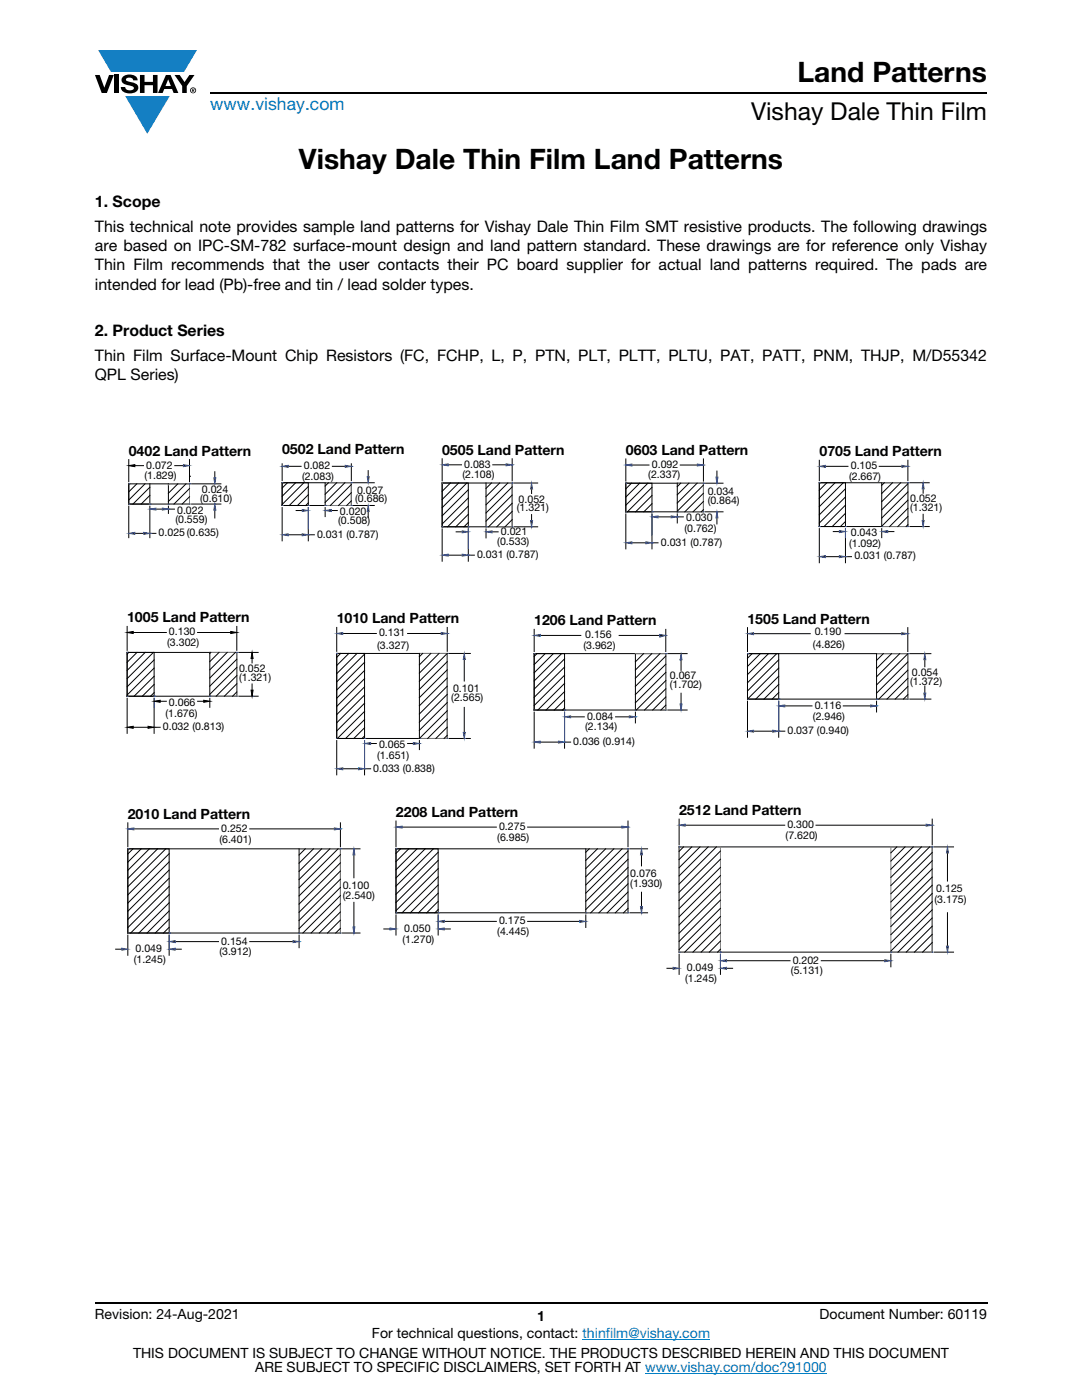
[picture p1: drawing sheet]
<svg xmlns="http://www.w3.org/2000/svg" width="216mm" height="279mm" viewBox="0 0 216 279" stroke-linecap="round" stroke-linejoin="round" font-family="sans-serif">
<g fill="#147fc3">
<path d="M19.6 10h19.7l-2.6 4.3h-1.1h-13.5z"/>
<path d="M25 19.2h8.9l-4.5 7.5z"/>
</g>
<g fill="#000">
<path d="M18.9 15h1l.9 2.5 1-2.5h.9l-1.4 3.6h-1zM22.9 15h.9v3.6h-.9zM24.6 15.3a2.1 2.1 0 0 1 2.8 .3l.1 .4h-.9a.79 .79 0 0 0-.7-.5 .79 .79 0 0 0-.8 .4l.3 .3 1 .2a1.08 1.08 0 0 1 1.2 1 1.08 1.08 0 0 1-1.1 1.2 1.73 1.73 0 0 1-2.4-1.2h.9a.96 .96 0 0 0 .8 .6 .96 .96 0 0 0 .9-.4 1.31 1.31 0 0 0-1.2-.6 1.03 1.03 0 0 1-1.1-.6 1.03 1.03 0 0 1 .2-1.1zM27.9 15h.9v1.3h1.7v-1.3h.9v3.6h-.9v-1.6h-1.7v1.6h-.9zM34.8 15h1.1l.9 1.4 1-1.4h1l-1.5 2.2v1.4h-.9v-1.4z"/>
<path d="M33.6 15.9l.5 1.3h-1.1zM33.1 15l-1.6 3.6h1l.3-.8h1.5l.3 .8h1l-1.6-3.6z"/>
<path d="M38.4 17.8h.2v.2h-.2zM38.3 17.7v.7h.1v-.3l.4 .3-.2-.3 .2-.2-.1-.2z"/>
<path d="M38.1 18a.46 .46 0 0 1 .9 0 .46 .46 0 0 1-.9 0zM37.9 18a.6 .6 0 0 0 1.2 0 .6 .6 0 0 0-1.2 0z"/>
</g>
<path d="M42 18.6h155M18.9 260h178.1" fill="none" stroke="#000" stroke-width=".36"/>
<path d="M116.2 267.3h25.5M128.7 274h36.3" fill="none" stroke="#007ec4" stroke-width=".2"/>
<path d="M25.7 96.6h.1M25.7 96.6h12.1v4h-12.1z" fill="none" stroke="#050504" stroke-width=".2"/>
<path d="M33.6 96.6h4.2v4h-4.2M25.7 100.6h.1M33.6 100.6h.1" fill="none" stroke="#818180" stroke-width=".2"/>
<path d="M25.7 91.7v4.4M26.9 92.9h1.7M29.9 96.6v4h-4.2v-4M33.6 96.6v4M34.9 92.9h1.7M37.8 91.7v4.4" fill="none" stroke="#000" stroke-width=".2"/>
<path d="M25.7 92.9l1.2-.2v.4z" fill="#3a54a4"/>
<path d="M25.7 92.9l1.2-.2v.4z" fill="#000"/>
<path d="M25.7 92.9l1.2-.2v.4z" fill="none" stroke="#000" stroke-width=".2"/>
<path d="M36.6 92.7l1.2 .2-1.2 .2z" fill="#3a54a4"/>
<path d="M25.7 96.6h.1M36.6 92.7l1.2 .2-1.2 .2zM37.8 96.6h.1" fill="none" stroke="#3a54a4" stroke-width=".2"/>
<path d="M37.8 95h.1M38.2 96.6h5.9M42.9 94.1v1.3M38.2 100.6h5.9M42.9 101.8v1.6" fill="none" stroke="#000" stroke-width=".2"/>
<path d="M36.6 92.7l1.2 .2-1.2 .2z" fill="#000"/>
<path d="M42.7 95.4h.4l-.2 1.2z" fill="#3a54a4"/>
<path d="M42.7 95.4h.4l-.2 1.2z" fill="#000"/>
<path d="M42.7 95.4h.4l-.2 1.2z" fill="none" stroke="#3a54a4" stroke-width=".2"/>
<path d="M42.9 100.6l.2 1.2h-.4z" fill="#3a54a4"/>
<path d="M37.8 96.6h.1M37.8 100.6h.1M42.9 100.6h.1M42.9 100.6l.2 1.2h-.4z" fill="none" stroke="#3a54a4" stroke-width=".2"/>
<path d="M42.9 100.6l.2 1.2h-.4z" fill="#000"/>
<path d="M25.7 101v6.3M26.9 106.4h1.8M29.9 101v6.3M29.9 106.4h1.2" fill="none" stroke="#000" stroke-width=".2"/>
<path d="M25.7 106.4l1.2-.2v.4z" fill="#3a54a4"/>
<path d="M25.7 106.4l1.2-.2v.4z" fill="#000"/>
<path d="M25.7 106.4l1.2-.2v.4z" fill="none" stroke="#3a54a4" stroke-width=".2"/>
<path d="M28.7 106.2l1.2 .2-1.2 .2z" fill="#3a54a4"/>
<path d="M25.7 100.6h.1M28.7 106.2l1.2 .2-1.2 .2zM29.9 100.6h.1M29.9 106.4h.1" fill="none" stroke="#3a54a4" stroke-width=".2"/>
<path d="M28.7 106.2l1.2 .2-1.2 .2z" fill="#000"/>
<path d="M31.1 101.6h1.3M33.6 101v1.5M33.6 101.6h1.2" fill="none" stroke="#000" stroke-width=".2"/>
<path d="M29.9 101.6l1.2-.2v.4z" fill="#3a54a4"/>
<path d="M29.9 101.6l1.2-.2v.4z" fill="#000"/>
<path d="M29.9 101.6l1.2-.2v.4z" fill="none" stroke="#3a54a4" stroke-width=".2"/>
<path d="M32.4 101.4l1.2 .2-1.2 .2z" fill="#3a54a4"/>
<path d="M29.9 100.6h.1M32.4 101.4l1.2 .2-1.2 .2zM33.6 100.6h.1M33.6 101.6h.1" fill="none" stroke="#3a54a4" stroke-width=".2"/>
<path d="M32.4 101.4l1.2 .2-1.2 .2z" fill="#000"/>
<path d="M56.3 96.3h.1M56.3 96.3v4.6" fill="none" stroke="#050504" stroke-width=".2"/>
<path d="M56.3 96.3h13.8v4.6h-13.8M56.3 96.3h5.2v4.6h-5.2zM56.3 92.6v3.3M57.5 93.1h2.6M64.9 96.3v4.6M66.3 93.1h2.6M70.1 92.6v3.3" fill="none" stroke="#000" stroke-width=".2"/>
<path d="M64.9 96.3h5.2v4.6h-5.2M56.3 100.9h.1M64.9 100.9h.1" fill="none" stroke="#818180" stroke-width=".2"/>
<path d="M56.3 93.1l1.2-.2v.4z" fill="#3a54a4"/>
<path d="M56.3 93.1l1.2-.2v.4z" fill="#000"/>
<path d="M56.3 93.1l1.2-.2v.4z" fill="none" stroke="#3a54a4" stroke-width=".2"/>
<path d="M68.9 92.9l1.2 .2-1.2 .2z" fill="#3a54a4"/>
<path d="M56.3 96.3h.1M68.9 92.9l1.2 .2-1.2 .2zM70.1 96.3h.1M70.1 93.1h.1" fill="none" stroke="#3a54a4" stroke-width=".2"/>
<path d="M68.9 92.9l1.2 .2-1.2 .2z" fill="#000"/>
<path d="M70.5 96.3h4.2M73.5 93.9v1.2M70.5 100.9h4.2M73.5 102.1v1.2" fill="none" stroke="#000" stroke-width=".2"/>
<path d="M73.3 95.1h.4l-.2 1.2z" fill="#3a54a4"/>
<path d="M73.3 95.1h.4l-.2 1.2z" fill="#000"/>
<path d="M70.1 96.3h.1M73.3 95.1h.4l-.2 1.2zM70.1 100.9h.1M73.5 100.9h.1M73.5 100.9l.2 1.2h-.4z" fill="none" stroke="#3a54a4" stroke-width=".2"/>
<path d="M73.5 100.9l.2 1.2h-.4z" fill="#000"/>
<path d="M56.3 101.3v6.6M57.5 106.7h2.8M61.5 101.3v6.6M61.5 106.7h1.2" fill="none" stroke="#000" stroke-width=".2"/>
<path d="M56.3 106.7l1.2-.2v.4z" fill="#3a54a4"/>
<path d="M56.3 106.7l1.2-.2v.4z" fill="#000"/>
<path d="M56.3 106.7l1.2-.2v.4z" fill="none" stroke="#3a54a4" stroke-width=".2"/>
<path d="M60.3 106.5l1.2 .2-1.2 .2z" fill="#3a54a4"/>
<path d="M56.3 100.9h.1M60.3 106.5l1.2 .2-1.2 .2zM61.5 100.9h.1M61.5 106.7h.1M61.5 101.3v4.3" fill="none" stroke="#3a54a4" stroke-width=".2"/>
<path d="M60.3 106.5l1.2 .2-1.2 .2z" fill="#000"/>
<path d="M59.1 101.9h1.2M64.9 101.3v1.8M66.1 101.9h1.2" fill="none" stroke="#000" stroke-width=".2"/>
<path d="M60.3 101.7l1.2 .2-1.2 .2z" fill="#3a54a4"/>
<path d="M60.3 101.7l1.2 .2-1.2 .2z" fill="#000"/>
<path d="M60.3 101.7l1.2 .2-1.2 .2z" fill="none" stroke="#3a54a4" stroke-width=".2"/>
<path d="M64.9 101.9l1.2-.2v.4z" fill="#3a54a4"/>
<path d="M61.5 100.9h.1M64.9 100.9h.1M64.9 101.9h.1M64.9 101.9l1.2-.2v.4z" fill="none" stroke="#3a54a4" stroke-width=".2"/>
<path d="M64.9 101.9l1.2-.2v.4z" fill="#000"/>
<path d="M88.2 96.4h.1M88.2 96.4v8.7" fill="none" stroke="#050504" stroke-width=".2"/>
<path d="M88.2 96.4h14v8.7h-14M88.2 96.4h5.2v8.7h-5.2zM88.2 91.6v4.4M89.4 92.8h2.7M97 96.4v8.7M98.3 92.8h2.7M102.2 91.6v4.4" fill="none" stroke="#000" stroke-width=".2"/>
<path d="M97 96.4h5.2v8.7h-5.2M88.2 105.1h.1M97 105.1h.1" fill="none" stroke="#818180" stroke-width=".2"/>
<path d="M88.2 92.8l1.2-.2v.4z" fill="#3a54a4"/>
<path d="M88.2 92.8l1.2-.2v.4z" fill="#000"/>
<path d="M88.2 92.8l1.2-.2v.4z" fill="none" stroke="#3a54a4" stroke-width=".2"/>
<path d="M101 92.6l1.2 .2-1.2 .2z" fill="#3a54a4"/>
<path d="M88.2 96.4h.1M101 92.6l1.2 .2-1.2 .2zM102.2 96.4h.1M102.2 92.8h.1M106.1 96.4l.2 1.2h-.4z" fill="none" stroke="#3a54a4" stroke-width=".2"/>
<path d="M101 92.6l1.2 .2-1.2 .2z" fill="#000"/>
<path d="M102.6 96.4h4.7M106.1 97.6v.9M102.6 105.1h4.7M106.1 102.7v1.2" fill="none" stroke="#000" stroke-width=".2"/>
<path d="M106.1 96.4l.2 1.2h-.4z" fill="#000"/>
<path d="M105.9 103.9h.4l-.2 1.2z" fill="#3a54a4"/>
<path d="M102.2 96.4h.1M102.2 105.1h.1M105.9 103.9h.4l-.2 1.2zM106.1 105.1h.1" fill="none" stroke="#3a54a4" stroke-width=".2"/>
<path d="M105.9 103.9h.4l-.2 1.2z" fill="#000"/>
<path d="M88.2 105.6v6.4M89.4 110.8h2.8M93.4 105.6v6.4M93.4 110.8h1.3" fill="none" stroke="#000" stroke-width=".2"/>
<path d="M88.2 110.8l1.2-.2v.4z" fill="#3a54a4"/>
<path d="M88.2 110.8l1.2-.2v.4z" fill="#000"/>
<path d="M88.2 110.8l1.2-.2v.4zM88.2 105.1h.1M92.2 110.6l1.2 .2-1.2 .2zM93.4 105.6v3.9M93.4 105.1h.1M93.4 110.8h.1" fill="none" stroke="#3a54a4" stroke-width=".2"/>
<path d="M92.2 110.6l1.2 .2-1.2 .2z" fill="#000"/>
<path d="M91 106.1h1.2M97 105.6v1.8M98.2 106.1h1.2" fill="none" stroke="#000" stroke-width=".2"/>
<path d="M92.2 105.9l1.2 .2-1.2 .2z" fill="#3a54a4"/>
<path d="M92.2 105.9l1.2 .2-1.2 .2z" fill="#000"/>
<path d="M92.2 105.9l1.2 .2-1.2 .2zM93.4 105.1h.1M97 106.1l1.2-.2v.4zM97 105.1h.1M97 106.1h.1" fill="none" stroke="#3a54a4" stroke-width=".2"/>
<path d="M97 106.1l1.2-.2v.4z" fill="#000"/>
<path d="M124.9 96.4h.1M124.9 96.4v5.7" fill="none" stroke="#050504" stroke-width=".2"/>
<path d="M124.9 96.4h15.5v5.7h-15.5M124.9 96.4h5.2v5.7h-5.2zM124.9 91.6v4.4M126.1 92.8h3.4M135.1 96.4v5.7M135.7 92.8h3.5M140.4 91.6v4.4" fill="none" stroke="#000" stroke-width=".2"/>
<path d="M135.1 96.4h5.3v5.7h-5.3M124.9 102.1h.1M135.1 102.1h.1" fill="none" stroke="#818180" stroke-width=".2"/>
<path d="M124.9 92.8l1.2-.2v.4z" fill="#3a54a4"/>
<path d="M124.9 92.8l1.2-.2v.4z" fill="#000"/>
<path d="M124.9 92.8l1.2-.2v.4zM124.9 96.4h.1M139.2 92.6l1.2 .2-1.2 .2zM140.4 96.4h.1M140.4 92.8h.1" fill="none" stroke="#3a54a4" stroke-width=".2"/>
<path d="M139.1 92.6l1.3 .2-1.3 .2z" fill="#000"/>
<path d="M140.8 96.4h3.5M143.1 94v1.2M140.8 102.1h3.5M143.1 103.4v1.2" fill="none" stroke="#000" stroke-width=".2"/>
<path d="M142.9 95.2h.4l-.2 1.2z" fill="#3a54a4"/>
<path d="M142.9 95.2h.4l-.2 1.2z" fill="#000"/>
<path d="M142.9 95.2h.4l-.2 1.2z" fill="none" stroke="#3a54a4" stroke-width=".2"/>
<path d="M143.1 102.1l.2 1.3h-.4z" fill="#3a54a4"/>
<g fill="none" stroke="#3a54a4" stroke-width=".2">
<path d="M140.4 96.4h.1M124.9 108.3l1.2-.2v.4zM124.9 102.1h.1M128.9 108.1l1.2 .2-1.2 .2zM130.1 102.6v4.2M130.1 103.2l1.2-.2v.4zM130.1 102.1h.1M130.1 108.3h.1M133.9 103l1.2 .2-1.2 .2zM135.1 102.1h.1M135.1 103.2h.1M140.4 102.1h.1"/>
<path d="M143.1 102.1h.1M143.1 102.1l.2 1.3h-.4z"/>
</g>
<path d="M143.1 102.1l.2 1.3h-.4z" fill="#000"/>
<g fill="none" stroke="#000" stroke-width=".2">
<path d="M163.5 96.3h5.2v8.8h-5.2zM163.5 91.9v4M164.7 93.1h4.5M175.4 93.1h4.5M175.9 96.3v8.8M181.2 91.9v4M124.9 102.6v6.9M126.1 108.3h2.8M130.1 102.6v6.9M130.1 108.3h1.2M131.3 103.2h2.6M135.1 102.6v1.8"/>
<path d="M135.1 103.2h1.3"/>
</g>
<path d="M124.9 108.3l1.2-.2v.4zM128.9 108.1l1.2 .2-1.2 .2zM130.1 103.2l1.2-.2v.4zM133.9 103l1.2 .2-1.2 .2z" fill="#000"/>
<path d="M163.5 96.3h.1M163.5 96.3h17.7v8.8h-17.7M163.5 96.3v8.8" fill="none" stroke="#050504" stroke-width=".2"/>
<path d="M175.9 96.3h5.3v8.8h-5.3M163.5 105.1h.1M175.9 105.1h.1" fill="none" stroke="#818180" stroke-width=".2"/>
<path d="M163.5 93.1l1.2-.2v.4z" fill="#3a54a4"/>
<path d="M163.5 93.1l1.2-.2v.4z" fill="#000"/>
<path d="M163.5 93.1l1.2-.2v.4zM163.5 96.3h.1M179.9 92.9l1.3 .2-1.3 .2zM181.2 96.3h.1M181.2 93.1h.1" fill="none" stroke="#3a54a4" stroke-width=".2"/>
<path d="M179.9 92.9l1.3 .2-1.3 .2z" fill="#000"/>
<path d="M181.6 96.3h3.8M184.2 97.6v.8M181.6 105.1h3.8M184.2 102.6v1.3" fill="none" stroke="#000" stroke-width=".2"/>
<path d="M184.2 96.3l.2 1.3h-.4z" fill="#3a54a4"/>
<path d="M184.2 96.3l.2 1.3h-.4z" fill="#000"/>
<path d="M184.2 96.3l.2 1.3h-.4z" fill="none" stroke="#3a54a4" stroke-width=".2"/>
<path d="M184 103.9h.4l-.2 1.2z" fill="#3a54a4"/>
<path d="M181.2 96.3h.1M181.2 105.1h.1M184 103.9h.4l-.2 1.2zM184.2 105.1h.1" fill="none" stroke="#3a54a4" stroke-width=".2"/>
<path d="M184 103.9h.4l-.2 1.2z" fill="#000"/>
<path d="M163.5 105.5v6.8M164.7 111.1h2.8M168.7 105.5v6.8M168.7 111.1h1.2" fill="none" stroke="#000" stroke-width=".2"/>
<path d="M163.5 111.1l1.2-.2v.4z" fill="#3a54a4"/>
<path d="M163.5 111.1l1.2-.2v.4z" fill="#000"/>
<path d="M163.5 111.1l1.2-.2v.4z" fill="none" stroke="#3a54a4" stroke-width=".2"/>
<path d="M167.5 110.9l1.2 .2-1.2 .2z" fill="#3a54a4"/>
<path d="M163.5 105.1h.1M167.5 110.9l1.2 .2-1.2 .2zM167.5 105.9l1.2 .2-1.2 .2zM168.7 105.5v1.8M168.7 105.1h.1M168.7 111.1h.1" fill="none" stroke="#3a54a4" stroke-width=".2"/>
<path d="M167.5 110.9l1.2 .2-1.2 .2z" fill="#000"/>
<path d="M166.3 106.1h1.2M175.9 105.5v1.8M177.1 106.1h1.3" fill="none" stroke="#000" stroke-width=".2"/>
<path d="M167.5 105.9l1.2 .2-1.2 .2z" fill="#000"/>
<path d="M175.9 106.1l1.2-.2v.4z" fill="#3a54a4"/>
<path d="M168.7 105.1h.1M175.9 106.1l1.2-.2v.4zM175.9 105.1h.1M175.9 106.1h.1" fill="none" stroke="#3a54a4" stroke-width=".2"/>
<path d="M175.9 106.1l1.2-.2v.4z" fill="#000"/>
<path d="M25.4 130.2h.1M25.4 130.2h21.8v8.7h-21.8z" fill="none" stroke="#050504" stroke-width=".2"/>
<path d="M25.4 138.9h.1M41.9 130.2h5.3v8.7h-5.3M41.9 138.9h.1" fill="none" stroke="#818180" stroke-width=".2"/>
<path d="M25.4 130.2h5.4v8.7h-5.4zM25.4 125v4.8M26.6 126.2h6.6M39.4 126.2h6.6M41.9 130.2v8.7M47.2 125v4.8" fill="none" stroke="#000" stroke-width=".2"/>
<path d="M25.4 126.2l1.2-.2v.4z" fill="#3a54a4"/>
<path d="M25.4 126.2l1.2-.2v.4z" fill="#000"/>
<path d="M25.4 126.2l1.2-.2v.4z" fill="none" stroke="#000" stroke-width=".2"/>
<path d="M46 126l1.3 .2-1.3 .2z" fill="#3a54a4"/>
<path d="M25.4 130.2h.1M47.2 130.2h.1M47.2 126.2h.1" fill="none" stroke="#3a54a4" stroke-width=".2"/>
<path d="M46 126l1.3 .2-1.3 .2z" fill="#000"/>
<path d="M46 126l1.3 .2-1.3 .2zM47.7 130.2h3.8M47.7 138.9h3.8M50.3 131.4v.9M50.3 136.5v1.2" fill="none" stroke="#000" stroke-width=".2"/>
<path d="M50.3 130.2l.2 1.2h-.4z" fill="#3a54a4"/>
<path d="M50.3 130.2l.2 1.2h-.4z" fill="#000"/>
<path d="M50.3 130.2l.2 1.2h-.4z" fill="none" stroke="#000" stroke-width=".2"/>
<path d="M50.1 137.7h.4l-.2 1.2z" fill="#3a54a4"/>
<path d="M47.3 130.2h.1M47.3 138.9h.1M50.3 138.9h.1" fill="none" stroke="#3a54a4" stroke-width=".2"/>
<path d="M50.1 137.7h.4l-.2 1.2z" fill="#000"/>
<path d="M25.4 139.4v7M30.8 139.4v7M50.1 137.7h.4l-.2 1.2zM26.6 145.1h2.9M30.8 145.1h1.2" fill="none" stroke="#000" stroke-width=".2"/>
<path d="M25.4 145.1l1.2-.2v.4z" fill="#3a54a4"/>
<path d="M25.4 145.1l1.2-.2v.4z" fill="#000"/>
<path d="M25.4 145.1l1.2-.2v.4z" fill="none" stroke="#000" stroke-width=".2"/>
<path d="M29.5 144.9l1.3 .2-1.3 .2z" fill="#3a54a4"/>
<path d="M25.4 138.9h.1M30.8 138.9h.1M30.8 139.4v1.8M30.8 145.1h.1" fill="none" stroke="#3a54a4" stroke-width=".2"/>
<path d="M29.5 144.9l1.3 .2-1.3 .2z" fill="#000"/>
<path d="M32 140h1.2M39.4 140h1.2M41.9 139.4v1.8M29.5 144.9l1.3 .2-1.3 .2z" fill="none" stroke="#000" stroke-width=".2"/>
<path d="M30.8 140l1.2-.2v.4z" fill="#3a54a4"/>
<path d="M30.8 140l1.2-.2v.4z" fill="#000"/>
<path d="M30.8 140l1.2-.2v.4z" fill="none" stroke="#000" stroke-width=".2"/>
<path d="M40.7 139.8l1.2 .2-1.2 .2z" fill="#3a54a4"/>
<path d="M30.8 138.9h.1M41.9 138.9h.1M41.9 140h.1M106.6 126.8l1.2-.2v.4z" fill="none" stroke="#3a54a4" stroke-width=".2"/>
<path d="M40.7 139.8l1.2 .2-1.2 .2zM106.6 126.8l1.2-.2v.4z" fill="#000"/>
<path d="M40.7 139.8l1.2 .2-1.2 .2zM106.6 130.4h26.2v11.3h-26.2M106.6 130.4h6.1v11.3h-6.1zM106.6 125.6v4.4M107.8 126.8h8.1M123.5 126.8h8.1M126.8 130.4v11.3M132.8 125.6v4.4" fill="none" stroke="#000" stroke-width=".2"/>
<path d="M106.6 130.4h.1M106.6 130.4v11.3" fill="none" stroke="#050504" stroke-width=".2"/>
<path d="M126.8 130.4h6v11.3h-6M106.6 141.7h.1M126.8 141.7h.1" fill="none" stroke="#818180" stroke-width=".2"/>
<path d="M131.6 126.6l1.2 .2-1.2 .2z" fill="#3a54a4"/>
<path d="M106.6 130.4h.1M131.6 126.6l1.2 .2-1.2 .4zM132.8 130.4h.1M132.8 126.8h.1" fill="none" stroke="#3a54a4" stroke-width=".2"/>
<path d="M131.6 126.6l1.2 .2-1.2 .4z" fill="#000"/>
<path d="M133.3 130.4h3.8M135.9 131.7v2.1M135.9 138.4v2.1M133.3 141.7h3.8" fill="none" stroke="#000" stroke-width=".2"/>
<path d="M135.9 130.4l.2 1.3h-.4z" fill="#3a54a4"/>
<path d="M135.9 130.6l.2 1.1h-.4v.1z" fill="#000"/>
<path d="M135.9 130.6l.2 1.1h-.4v.1z" fill="none" stroke="#3a54a4" stroke-width=".2"/>
<path d="M135.7 140.5h.4l-.2 1.2z" fill="#3a54a4"/>
<g fill="none" stroke="#3a54a4" stroke-width=".2">
<path d="M132.8 130.4h.1M149.2 126.5l1.2-.2v.4zM149.2 130.5h.1M179.9 126.3l1.2 .2-1.2 .2zM181.1 130.5h.1M181.1 126.5h.1M106.6 148.1l1.2-.2v.4zM106.6 141.7h.1M111.4 147.9l1.3 .2-1.3 .2zM112.6 142.1v5.7M112.6 143.1l1.3-.2v.4zM112.7 141.7h.1"/>
<path d="M112.7 148.1h.1M125.6 142.9l1.2 .2-1.2 .2zM126.8 141.7h.1M126.8 143.1h.1M132.8 141.7h.1M135.7 140.5h.4l-.2 1.2zM135.9 141.7h.1"/>
</g>
<path d="M135.7 140.5h.4l-.2 1.2z" fill="#000"/>
<g fill="none" stroke="#000" stroke-width=".2">
<path d="M149.2 130.5h31.9v9h-31.9M149.2 130.4h6.2v9.1h-6.2zM149.2 125.3v4.7M150.4 126.5h11.3M168.6 126.5h11.3M174.9 130.5v9M181.1 125.3v4.7M181.6 130.5h4.1M181.6 139.5h4.1M184.5 131.7v1.4M184.5 136.9v1.4M106.6 142.1v7.2"/>
<path d="M107.8 148.1h3.6M112.7 142.1v7.2M112.7 148.1h1.2M113.9 143.1h2.7M122.8 143.1h2.8M126.8 142.1v2.2"/>
</g>
<path d="M149.2 126.5l1.2-.2v.4zM179.9 126.3l1.2 .2-1.2 .2zM106.6 148.1l1.2-.2v.4zM111.4 147.9l1.3 .2-1.3 .2zM112.6 143.1l1.3-.2v.4zM125.6 142.9l1.2 .2-1.2 .2z" fill="#000"/>
<path d="M149.2 130.5h.1M149.2 130.4v9.1" fill="none" stroke="#050504" stroke-width=".2"/>
<path d="M149.2 139.5h.1M174.9 130.4h6.2v9.1h-6.2M174.9 139.5h.1" fill="none" stroke="#818180" stroke-width=".2"/>
<path d="M184.5 130.4l.2 1.3h-.4z" fill="#3a54a4"/>
<path d="M184.5 130.4l.2 1.3h-.4z" fill="#000"/>
<path d="M184.5 130.4l.2 1.3h-.4z" fill="none" stroke="#3a54a4" stroke-width=".2"/>
<path d="M184.3 138.3h.4l-.2 1.2z" fill="#3a54a4"/>
<g fill="none" stroke="#3a54a4" stroke-width=".2">
<path d="M149.2 139.5h.1M155.4 139.9v5.7M155.4 139.5h.1M174.9 139.5h.1M181.1 130.5h.1M181.1 139.5h.1M184.3 138.3h.4l-.2 1.2zM184.5 139.5h.1M149.2 145.9l1.2-.2v.4zM154.2 145.7l1.2 .2-1.2 .2zM155.4 145.9h.1M155.4 140.9l1.2-.2v.4z"/>
<path d="M173.7 140.7l1.2 .2-1.2 .2zM174.9 140.9h.1"/>
</g>
<path d="M184.3 138.3h.4l-.2 1.2z" fill="#000"/>
<g fill="none" stroke="#000" stroke-width=".2">
<path d="M149.2 139.9v7.2M155.4 139.9v7.2M174.9 139.9v2.2M150.4 145.9h3.8M155.4 145.9h1.2M156.6 140.9h5.4M168.3 140.9h5.4M25.5 169.4h42.4v16.8h-42.4M25.5 169.4h8.3v16.8h-8.3zM25.5 164.2v4.8M26.7 165.4h16.9M49.8 165.4h16.9"/>
<path d="M59.7 169.4v16.8M67.9 164.2v4.8"/>
</g>
<path d="M149.2 145.9l1.2-.2v.4zM154.2 145.7l1.2 .2-1.2 .2zM155.4 140.9l1.2-.2v.4zM173.7 140.7l1.2 .2-1.2 .2z" fill="#000"/>
<path d="M25.5 169.4h.1M25.5 169.4v16.8" fill="none" stroke="#050504" stroke-width=".2"/>
<path d="M59.7 169.4h8.2v16.8h-8.2M25.5 186.2h.1M59.7 186.2h.1" fill="none" stroke="#818180" stroke-width=".2"/>
<path d="M25.5 165.4l1.2-.2v.4z" fill="#3a54a4"/>
<path d="M25.5 165.4l1.2-.2v.4z" fill="#000"/>
<path d="M25.5 165.4l1.2-.2v.4z" fill="none" stroke="#3a54a4" stroke-width=".2"/>
<path d="M66.7 165.2l1.2 .2-1.2 .2z" fill="#3a54a4"/>
<path d="M25.5 169.4h.1M66.7 165.2l1.2 .2-1.2 .2zM67.9 169.4h.1M67.9 165.4h.1" fill="none" stroke="#3a54a4" stroke-width=".2"/>
<path d="M66.7 165.2l1.2 .2-1.2 .2z" fill="#000"/>
<path d="M68.3 169.4h3.5M70.6 170.6v4.6M68.3 186.2h3.5M70.6 180.1v4.9" fill="none" stroke="#000" stroke-width=".2"/>
<path d="M70.6 169.4l.2 1.2h-.4z" fill="#3a54a4"/>
<path d="M70.6 169.4l.2 1.2h-.4z" fill="#000"/>
<path d="M70.6 169.4l.2 1.2h-.4z" fill="none" stroke="#3a54a4" stroke-width=".2"/>
<path d="M70.4 185h.4l-.2 1.2z" fill="#3a54a4"/>
<path d="M67.9 169.4h.1M67.9 186.2h.1M70.4 185h.4l-.2 1.2zM70.6 186.2h.1" fill="none" stroke="#3a54a4" stroke-width=".2"/>
<path d="M70.4 185h.4l-.2 1.2z" fill="#000"/>
<path d="M23.1 189.4h1.2M25.5 186.6v4M33.8 186.6v4M35 189.4h1.2" fill="none" stroke="#000" stroke-width=".2"/>
<path d="M24.3 189.2l1.2 .2-1.2 .2z" fill="#3a54a4"/>
<path d="M24.3 189.2l1.2 .2-1.2 .2z" fill="#000"/>
<path d="M24.3 189.2l1.2 .2-1.2 .2z" fill="none" stroke="#3a54a4" stroke-width=".2"/>
<path d="M33.8 189.4l1.2-.2v.4z" fill="#3a54a4"/>
<path d="M25.5 186.2h.1M33.8 189.4l1.2-.2v.4zM33.8 186.6v2.5M33.8 186.2h.1M33.8 189.4h.1" fill="none" stroke="#3a54a4" stroke-width=".2"/>
<path d="M33.8 189.4l1.2-.2v.4z" fill="#000"/>
<path d="M35 187.9h8.6M49.8 187.9h8.7M59.7 186.6v2.5" fill="none" stroke="#000" stroke-width=".2"/>
<path d="M33.8 187.9l1.2-.2v.4z" fill="#3a54a4"/>
<path d="M33.8 187.9l1.2-.2v.4z" fill="#000"/>
<path d="M33.8 187.9l1.2-.2v.4z" fill="none" stroke="#3a54a4" stroke-width=".2"/>
<path d="M58.5 187.7l1.2 .2-1.2 .2z" fill="#3a54a4"/>
<path d="M33.8 186.2h.1M58.5 187.7l1.2 .2-1.2 .2zM59.7 186.2h.1M59.7 187.9h.1" fill="none" stroke="#3a54a4" stroke-width=".2"/>
<path d="M58.5 187.7l1.2 .2-1.2 .2z" fill="#000"/>
<path d="M67.2 130.4h.1M67.2 130.4v17" fill="none" stroke="#050504" stroke-width=".2"/>
<path d="M67.2 130.4h22v17h-22M67.2 130.4h5.5v17h-5.5zM67.2 125.2v4.8M68.4 126.4h6.7M81.3 126.4h6.7M83.7 130.4v17M89.2 125.2v4.8" fill="none" stroke="#000" stroke-width=".2"/>
<path d="M83.7 130.4h5.5v17h-5.5M67.2 147.4h.1M83.7 147.4h.1" fill="none" stroke="#818180" stroke-width=".2"/>
<path d="M67.2 126.4l1.2-.2v.4z" fill="#3a54a4"/>
<path d="M67.2 126.4l1.2-.2v.4z" fill="#000"/>
<path d="M67.2 126.4l1.2-.2v.4z" fill="none" stroke="#3a54a4" stroke-width=".2"/>
<path d="M88 126.2l1.2 .2-1.2 .2z" fill="#3a54a4"/>
<path d="M67.2 130.4h.1M88 126.2l1.2 .2-1.2 .2zM89.2 130.4h.1M89.2 126.4h.1" fill="none" stroke="#3a54a4" stroke-width=".2"/>
<path d="M88 126.2l1.2 .2-1.2 .2z" fill="#000"/>
<path d="M89.7 130.4h4.1M92.6 131.6v4.3M89.7 147.4h4.1M92.6 141.2v5" fill="none" stroke="#000" stroke-width=".2"/>
<path d="M92.6 130.4l.2 1.2h-.4z" fill="#3a54a4"/>
<path d="M92.6 130.4l.2 1.2h-.4z" fill="#000"/>
<path d="M92.6 130.4l.2 1.2h-.4z" fill="none" stroke="#3a54a4" stroke-width=".2"/>
<path d="M92.4 146.2h.4l-.2 1.2z" fill="#3a54a4"/>
<path d="M89.2 130.4h.1M89.2 147.4h.1M92.4 146.2h.4l-.2 1.2zM92.6 147.4h.1" fill="none" stroke="#3a54a4" stroke-width=".2"/>
<path d="M92.4 146.2h.4l-.2 1.2z" fill="#000"/>
<path d="M67.2 147.8v6.8M68.4 153.4h3.1M72.7 147.8v6.8M72.7 153.4h1.3" fill="none" stroke="#000" stroke-width=".2"/>
<path d="M67.2 153.4l1.2-.2v.4z" fill="#3a54a4"/>
<path d="M67.2 153.4l1.2-.2v.4z" fill="#000"/>
<path d="M67.2 153.4l1.2-.2v.4z" fill="none" stroke="#3a54a4" stroke-width=".2"/>
<path d="M71.5 153.2l1.2 .2-1.2 .2z" fill="#3a54a4"/>
<path d="M67.2 147.4h.1M71.5 153.2l1.2 .2-1.2 .2zM72.7 147.8v5.3M72.7 147.4h.1M72.7 153.4h.1" fill="none" stroke="#3a54a4" stroke-width=".2"/>
<path d="M71.5 153.2l1.2 .2-1.2 .2z" fill="#000"/>
<path d="M74 148.4h1.1M81.3 148.4h1.2M83.7 147.8v1.8" fill="none" stroke="#000" stroke-width=".2"/>
<path d="M72.7 148.4l1.3-.2v.4z" fill="#3a54a4"/>
<path d="M72.7 148.4l1.3-.2v.4z" fill="#000"/>
<path d="M72.7 148.4l1.3-.2v.4z" fill="none" stroke="#3a54a4" stroke-width=".2"/>
<path d="M82.5 148.2l1.2 .2-1.2 .2z" fill="#3a54a4"/>
<path d="M72.7 147.4h.1M82.5 148.2l1.2 .2-1.2 .2zM83.7 147.4h.1M83.7 148.4h.1" fill="none" stroke="#3a54a4" stroke-width=".2"/>
<path d="M82.5 148.2l1.2 .2-1.2 .2z" fill="#000"/>
<path d="M79 169.4h.1M79 169.4v12.8" fill="none" stroke="#050504" stroke-width=".2"/>
<path d="M79 169.4h46.3v12.8h-46.3M79 169.4h8.4v12.8h-8.4zM79 163.9v5.1M80.2 165.1h18.8M105.3 165.1h18.8M116.9 169.4v12.8M125.3 163.9v5.1" fill="none" stroke="#000" stroke-width=".2"/>
<path d="M116.9 169.4h8.4v12.8h-8.4M79 182.2h.1M116.9 182.2h.1" fill="none" stroke="#818180" stroke-width=".2"/>
<path d="M79 165.1l1.2-.2v.4z" fill="#3a54a4"/>
<path d="M79 165.1l1.2-.2v.4z" fill="#000"/>
<path d="M79 165.1l1.2-.2v.4z" fill="none" stroke="#3a54a4" stroke-width=".2"/>
<path d="M124.1 164.9l1.2 .2-1.2 .2z" fill="#3a54a4"/>
<path d="M79 169.4h.1M124.1 164.9l1.2 .2-1.2 .2zM125.3 169.4h.1M125.3 165.1h.1" fill="none" stroke="#3a54a4" stroke-width=".2"/>
<path d="M124.1 164.9l1.2 .2-1.2 .2z" fill="#000"/>
<path d="M125.7 169.4h3.5M128 170.6v2.2M128 178.1v2.9M125.7 182.2h3.5" fill="none" stroke="#000" stroke-width=".2"/>
<path d="M128 169.4l.2 1.2h-.4z" fill="#3a54a4"/>
<path d="M128 169.4l.2 1.2h-.4z" fill="#000"/>
<path d="M128 169.4l.2 1.2h-.4z" fill="none" stroke="#3a54a4" stroke-width=".2"/>
<path d="M127.8 181h.4l-.2 1.2z" fill="#3a54a4"/>
<path d="M125.3 169.4h.1M125.3 182.2h.1M127.8 181h.4l-.2 1.2zM128 182.2h.1" fill="none" stroke="#3a54a4" stroke-width=".2"/>
<path d="M127.8 181h.4l-.2 1.2z" fill="#000"/>
<path d="M76.6 185.4h1.2M79 182.6v4M87.4 182.6v4M88.6 185.4h1.3" fill="none" stroke="#000" stroke-width=".2"/>
<path d="M77.8 185.2l1.2 .2-1.2 .2z" fill="#3a54a4"/>
<path d="M77.8 185.2l1.2 .2-1.2 .2z" fill="#000"/>
<path d="M77.8 185.2l1.2 .2-1.2 .2z" fill="none" stroke="#3a54a4" stroke-width=".2"/>
<path d="M87.4 185.4l1.2-.2v.4z" fill="#3a54a4"/>
<path d="M79 182.2h.1M87.4 185.4l1.2-.2v.4zM87.4 182.6v2.5M87.4 182.2h.1M87.4 185.4h.1" fill="none" stroke="#3a54a4" stroke-width=".2"/>
<path d="M87.4 185.4l1.2-.2v.4z" fill="#000"/>
<path d="M88.6 183.9h10.4M105.3 183.9h10.4M116.9 182.6v2.5" fill="none" stroke="#000" stroke-width=".2"/>
<path d="M87.4 183.9l1.2-.2v.4z" fill="#3a54a4"/>
<path d="M87.4 183.9l1.2-.2v.4z" fill="#000"/>
<path d="M87.4 183.9l1.2-.2v.4z" fill="none" stroke="#3a54a4" stroke-width=".2"/>
<path d="M115.7 183.7l1.2 .2-1.2 .2z" fill="#3a54a4"/>
<path d="M87.4 182.2h.1M115.7 183.7l1.2 .2-1.2 .2zM116.9 182.2h.1M116.9 183.9h.1" fill="none" stroke="#3a54a4" stroke-width=".2"/>
<path d="M115.7 183.7l1.2 .2-1.2 .2z" fill="#000"/>
<path d="M135.5 169h.1M135.5 169h50.5v21h-50.5z" fill="none" stroke="#050504" stroke-width=".2"/>
<path d="M135.5 169h8.3v21h-8.3zM177.8 169h8.2v21h-8.2zM135.5 190h.1M177.8 190h.1" fill="none" stroke="#818180" stroke-width=".2"/>
<path d="M135.5 163.5v5.1M136.7 164.7h19.9M162.8 164.7h22M186 163.5v5.1" fill="none" stroke="#000" stroke-width=".2"/>
<path d="M135.5 164.7l1.2-.2v.4z" fill="#3a54a4"/>
<path d="M135.5 164.7l1.2-.2v.4z" fill="#000"/>
<path d="M135.5 164.7l1.2-.2v.4z" fill="none" stroke="#3a54a4" stroke-width=".2"/>
<path d="M184.8 164.5l1.2 .2-1.2 .2z" fill="#3a54a4"/>
<path d="M135.5 169h.1M184.8 164.5l1.2 .2-1.2 .2zM186 169h.1M186 164.7h.1" fill="none" stroke="#3a54a4" stroke-width=".2"/>
<path d="M184.8 164.5l1.2 .2-1.2 .2z" fill="#000"/>
<path d="M186.4 169h3.9M189.1 170.2v5.6M186.4 190h3.9M189.1 182.2v6.6" fill="none" stroke="#000" stroke-width=".2"/>
<path d="M189.1 169l.2 1.2h-.4z" fill="#3a54a4"/>
<path d="M189.1 169l.2 1.2h-.4z" fill="#000"/>
<path d="M189.1 169l.2 1.2h-.4z" fill="none" stroke="#3a54a4" stroke-width=".2"/>
<path d="M188.9 188.8h.4l-.2 1.2z" fill="#3a54a4"/>
<path d="M186 169h.1M186 190h.1M188.9 188.8h.4l-.2 1.2zM189.1 190h.1" fill="none" stroke="#3a54a4" stroke-width=".2"/>
<path d="M188.9 188.8h.4l-.2 1.2z" fill="#000"/>
<path d="M133.1 193.2h1.2M135.5 190.4v4.1M143.8 190.4v4.1M145 193.2h1.2" fill="none" stroke="#000" stroke-width=".2"/>
<path d="M134.3 193l1.2 .2-1.2 .3z" fill="#3a54a4"/>
<path d="M134.3 193l1.2 .2-1.2 .3z" fill="#000"/>
<path d="M134.3 193l1.2 .2-1.2 .3z" fill="none" stroke="#3a54a4" stroke-width=".2"/>
<path d="M143.8 193.2l1.2-.2v.5z" fill="#3a54a4"/>
<path d="M135.5 190h.1M143.8 193.2l1.2-.2v.5zM143.8 190.4v2.5M143.8 190h.1M143.8 193.2h.1" fill="none" stroke="#3a54a4" stroke-width=".2"/>
<path d="M143.8 193.2l1.2-.2v.5z" fill="#000"/>
<path d="M145 191.7h12.6M163.9 191.7h12.6M177.8 190.4v2.5" fill="none" stroke="#000" stroke-width=".2"/>
<path d="M143.8 191.7l1.2-.2v.4z" fill="#3a54a4"/>
<path d="M143.8 191.7l1.2-.2v.4z" fill="#000"/>
<path d="M143.8 191.7l1.2-.2v.4z" fill="none" stroke="#3a54a4" stroke-width=".2"/>
<path d="M176.5 191.5l1.3 .2-1.3 .2z" fill="#3a54a4"/>
<path d="M143.8 190h.1M176.5 191.5l1.3 .2-1.3 .2zM177.8 190h.1M177.8 191.7h.1" fill="none" stroke="#3a54a4" stroke-width=".2"/>
<path d="M176.5 191.5l1.3 .2-1.3 .2z" fill="#000"/>
<path d="M33.8 96.6l-.2 .2M88.2 96.4h.1M29.9 100.5l-.1 .1M126.8 130.4h.1M186 189.7l-.3 .3" fill="none" stroke="#818180" stroke-width=".2"/>
<g fill="none" stroke="#000" stroke-width=".2">
<path d="M27.3 96.6l-1.6 1.6M28.9 96.6l-3.2 3.2M29.9 98.9l-1.7 1.7M29.9 97.2l-3.4 3.4M35.5 96.6l-1.9 1.8M37.1 96.6l-3.5 3.5M37.8 97.5l-3.1 3.1M37.8 99.1l-1.4 1.5M57.4 96.3l-1.1 1.1M59 96.3l-2.7 2.7M60.6 96.3l-4.3 4.4M61.5 98.7l-2.1 2.2"/>
<path d="M61.5 97.1l-3.8 3.8M65.5 96.3l-.6 .7M67.2 96.3l-2.3 2.3M68.8 96.3l-3.9 4M70.1 96.7l-4.2 4.2M70.1 98.3l-2.6 2.6M70.1 100l-.9 .9M89.9 96.4l-1.7 1.6M91.5 96.4l-3.3 3.3M93.2 96.4l-5 4.9M93.4 97.7l-5.2 5.2M93.4 99.4l-5.2 5.2"/>
<path d="M98.1 96.4l-1.1 1.1M99.7 96.4l-2.7 2.7M101.3 96.4l-4.3 4.3M102.2 97.2l-5.2 5.2M102.2 98.8l-5.2 5.2M126 96.4l-1.1 1.2M127.6 96.4l-2.7 2.8M129.3 96.4l-4.4 4.4M130.1 98.9l-3.3 3.2M130.1 97.3l-4.9 4.8M135.8 96.4l-.7 .7M137.5 96.4l-2.4 2.4"/>
<path d="M139.1 96.4l-4 4M140.4 98.4l-3.7 3.7M140.4 96.8l-5.3 5.2M165 96.3l-1.5 1.6M166.6 96.3l-3.1 3.2M168.3 96.3l-4.8 4.8M168.7 97.5l-5.2 5.3M168.7 99.2l-5.2 5.2M176.5 96.3l-.6 .6M178.1 96.3l-2.2 2.2M179.7 96.3l-3.8 3.8M181.2 96.5l-5.3 5.3"/>
<path d="M181.2 98.2l-5.3 5.2M181.2 99.8l-5.3 5.2M61.5 100.4l-.5 .5M93.4 104.3l-.8 .8M93.4 102.6l-2.5 2.5M93.4 101l-4.1 4.1M102.2 103.7l-1.4 1.4M102.2 102.1l-3.1 3M102.2 100.4l-4.7 4.7M130.1 100.5l-1.6 1.6M140.4 100.1l-2.1 2M140.4 101.7l-.5 .4"/>
<path d="M168.7 100.8l-4.3 4.3M168.7 104.1l-1 1M168.7 102.4l-2.6 2.7M181.2 104.7l-.4 .4M181.2 103.1l-2 2M181.2 101.4l-3.7 3.7M25.7 130.2l-.3 .3M27.3 130.2l-1.9 2M29 130.2l-3.6 3.6M30.6 130.2l-5.2 5.2M30.8 131.7l-5.4 5.4M30.8 133.3l-5.4 5.4"/>
<path d="M30.8 135l-4 3.9M30.8 136.6l-2.4 2.3M30.8 138.2l-.8 .7M42.1 130.2l-.2 .2M43.7 130.2l-1.8 1.8M45.3 130.2l-3.4 3.5M47 130.2l-5.1 5.1M47.2 131.6l-5.3 5.3M47.2 133.2l-5.3 5.4M47.2 138.1l-.8 .8M47.2 134.8l-4.1 4.1M47.2 136.5l-2.4 2.4"/>
<path d="M68 130.4l-.8 .8M69.6 130.4l-2.4 2.4M71.2 130.4l-4 4.1M72.7 130.5l-5.5 5.6M72.7 132.2l-5.5 5.5M72.7 133.8l-5.5 5.6M72.7 135.4l-5.5 5.6M72.7 137.1l-5.5 5.5M72.7 138.7l-5.5 5.6M84.3 130.4l-.6 .7M86 130.4l-2.3 2.3M87.6 130.4l-3.9 3.9"/>
<path d="M89.2 130.4l-5.5 5.6M89.2 132l-5.5 5.6M89.2 133.7l-5.5 5.5M89.2 135.3l-5.5 5.6M89.2 136.9l-5.5 5.6M89.2 138.6l-5.5 5.5M107.1 130.4l-.5 .6M108.8 130.4l-2.2 2.2M110.4 130.4l-3.8 3.9M112.1 130.4l-5.5 5.5M112.6 139.7l-2 2M112.6 138l-3.6 3.7"/>
<path d="M112.6 131.5l-6 6M112.6 133.1l-6 6.1M112.6 134.8l-6 6M112.6 136.4l-5.3 5.3M128.4 130.4l-1.6 1.7M130.1 130.4l-3.3 3.3M131.7 130.4l-4.9 4.9M132.8 139.1l-2.6 2.6M132.8 137.5l-4.2 4.2M132.8 130.9l-6 6.1M132.8 132.6l-6 6M132.8 134.2l-6 6"/>
<path d="M132.8 135.8l-5.8 5.9M150.1 130.4l-.9 1M151.7 130.4l-2.5 2.6M153.3 130.4l-4.1 4.2M155 130.4l-5.8 5.9M155.4 136.6l-3 2.9M155.4 138.2l-1.3 1.3M155.4 131.7l-6.2 6.2M155.4 133.3l-6.2 6.2M155.4 135l-4.6 4.5M176.3 130.4l-1.4 1.4M177.9 130.4l-3 3"/>
<path d="M179.5 130.4l-4.6 4.7M181.1 135.4l-4.1 4.1M181.1 138.6l-.8 .9M181.1 137l-2.5 2.5M181.1 130.5l-6.2 6.2M181.1 132.1l-6.2 6.2M181.1 133.7l-5.7 5.8M72.7 143.6l-3.7 3.8M72.7 145.2l-2.1 2.2M72.7 146.9l-.5 .5M72.7 142l-5.4 5.4M72.7 140.3l-5.5 5.6"/>
<path d="M89.2 145.1l-2.2 2.3M89.2 143.5l-3.9 3.9M89.2 146.7l-.6 .7M89.2 141.8l-5.5 5.6M89.2 140.2l-5.5 5.6M112.6 141.3l-.4 .4M132.8 140.7l-.9 1M26.5 169.4l-1 1M28.2 169.4l-2.7 2.7M29.8 169.4l-4.3 4.3M31.4 169.4l-5.9 5.9M33.1 169.4l-7.6 7.6"/>
<path d="M33.7 170.4l-8.2 8.2M33.7 172l-8.2 8.2M33.7 173.6l-8.2 8.3M33.7 175.3l-8.2 8.2M33.7 176.9l-8.2 8.2M33.7 178.5l-7.6 7.7M60.9 169.4l-1.2 1.2M62.5 169.4l-2.8 2.9M64.2 169.4l-4.5 4.5M65.8 169.4l-6.1 6.1M67.5 169.4l-7.8 7.8M67.9 178.7l-7.5 7.5"/>
<path d="M67.9 170.6l-8.2 8.2M67.9 172.2l-8.2 8.2M67.9 173.8l-8.2 8.3M67.9 175.5l-8.2 8.2M67.9 177.1l-8.2 8.2M79.9 169.4l-.9 .9M81.6 169.4l-2.6 2.6M83.2 169.4l-4.2 4.2M84.8 169.4l-5.8 5.8M86.5 169.4l-7.5 7.5M87.4 178.3l-3.9 3.9M87.4 179.9l-2.3 2.3"/>
<path d="M87.4 176.6l-5.5 5.6M87.4 175l-7.2 7.2M87.4 170.1l-8.4 8.4M87.4 171.7l-8.4 8.4M87.4 173.4l-8.4 8.4M117.6 169.4l-.7 .7M119.2 169.4l-2.3 2.3M120.8 169.4l-3.9 4M122.5 169.4l-5.6 5.6M124.1 169.4l-7.2 7.2M125.3 179.7l-2.5 2.5M125.3 176.4l-5.8 5.8"/>
<path d="M125.3 169.9l-8.4 8.4M125.3 171.5l-8.4 8.4M125.3 173.1l-8.4 8.4M125.3 174.8l-7.4 7.4M125.3 178l-4.2 4.2M136.4 169l-.9 .9M138 169l-2.5 2.5M139.7 169l-4.2 4.2M141.3 169l-5.8 5.8M142.9 169l-7.4 7.4M143.8 169.8l-8.3 8.3M143.8 171.5l-8.3 8.2"/>
<path d="M143.8 173.1l-8.3 8.2M143.8 174.7l-8.3 8.3M143.8 176.4l-8.3 8.2M143.8 178l-8.3 8.2M143.8 179.6l-8.3 8.3M179 169l-1.2 1.2M180.6 169l-2.8 2.8M182.2 169l-4.4 4.5M183.9 169l-6.1 6.1M185.5 169l-7.7 7.7M186 170.1l-8.2 8.3M186 171.8l-8.2 8.2"/>
<path d="M186 173.4l-8.2 8.2M186 175l-8.2 8.3M186 176.7l-8.2 8.2M186 178.3l-8.2 8.2M186 179.9l-8.2 8.3M33.7 180.2l-6 6M33.7 181.8l-4.4 4.4M33.7 183.4l-2.7 2.8M33.7 185.1l-1.1 1.1M67.9 183.6l-2.5 2.6M67.9 182l-4.2 4.2M67.9 185.3l-.9 .9"/>
<path d="M67.9 180.4l-5.8 5.8M87.4 181.5l-.6 .7M125.3 181.3l-.9 .9M143.8 186.2l-3.9 3.8M143.8 187.8l-2.3 2.2M143.8 189.4l-.6 .6M143.8 181.3l-8.3 8.2M143.8 182.9l-7.2 7.1M143.8 184.5l-5.5 5.5M186 186.5l-3.5 3.5M186 188.1l-1.9 1.9M186 181.6l-8.2 8.2"/>
<path d="M186 183.2l-6.8 6.8M186 184.8l-5.2 5.2"/>
</g>
<g font-size="5.6">
<text x="159.1" y="16.4">Land Patterns</text>
<text x="59.6" y="33.8">Vishay Dale Thin Film Land Patterns</text>
</g>
<text font-size="4.9" x="149.9" y="24">Vishay Dale Thin Film</text>
<text font-size="3.5" fill="#007ec4" x="42" y="21.9">www.vishay.com</text>
<g font-size="3.2">
<text x="18.9" y="41.3">1. Scope</text>
<text x="18.9" y="46.2">This technical note provides sample land patterns for Vishay Dale Thin Film SMT resistive products. The following drawings</text>
<text x="18.9" y="50.1">are based on IPC-SM-782 surface-mount design and land pattern standard. These drawings are for reference only Vishay</text>
<text x="18.9" y="54">Thin Film recommends that the user contacts their PC board supplier for actual land patterns required. The pads are</text>
<text x="18.9" y="57.9">intended for lead (Pb)-free and tin / lead solder types.</text>
<text x="18.9" y="67">2. Product Series</text>
<text x="18.9" y="72">Thin Film Surface-Mount Chip Resistors (FC, FCHP, L, P, PTN, PLT, PLTT, PLTU, PAT, PATT, PNM, THJP, M/D55342</text>
<text x="18.9" y="75.9">QPL Series)</text>
</g>
<g font-size="2.8">
<text x="25.7" y="90.9">0402 Land Pattern</text>
<text x="56.3" y="90.7">0502 Land Pattern</text>
<text x="88.2" y="90.7">0505 Land Pattern</text>
<text x="124.9" y="90.8">0603 Land Pattern</text>
<text x="163.5" y="91">0705 Land Pattern</text>
<text x="25.4" y="124.2">1005 Land Pattern</text>
<text x="67.2" y="124.4">1010 Land Pattern</text>
<text x="106.6" y="124.8">1206 Land Pattern</text>
<text x="149.1" y="124.5">1505 Land Pattern</text>
<text x="25.5" y="163.4">2010 Land Pattern</text>
<text x="79" y="163.1">2208 Land Pattern</text>
<text x="135.5" y="162.7">2512 Land Pattern</text>
<text x="18.9" y="263.3">Revision: 24-Aug-2021</text>
<text x="107.2" y="263.6">1</text>
<text x="163.6" y="263.3">Document Number: 60119</text>
<text x="74.2" y="267.1">For technical questions, contact: thinfilm@vishay.com</text>
<text x="26.5" y="271">THIS DOCUMENT IS SUBJECT TO CHANGE WITHOUT NOTICE. THE PRODUCTS DESCRIBED HEREIN AND THIS DOCUMENT</text>
<text x="50.9" y="273.8">ARE SUBJECT TO SPECIFIC DISCLAIMERS, SET FORTH AT www.vishay.com/doc?91000</text>
</g>
<g font-size="2.1">
<text x="28.8" y="95.6">(1.829)</text>
<text x="29.2" y="93.5">0.072</text>
<text x="60.3" y="95.8">(2.083)</text>
<text x="60.6" y="93.7">0.082</text>
<text x="92.3" y="95.5">(2.108)</text>
<text x="92.6" y="93.4">0.083</text>
<text x="129.4" y="95.5">(2.337)</text>
<text x="130.1" y="93.4">0.092</text>
<text x="169.4" y="95.7">(2.667)</text>
<text x="169.8" y="93.6">0.105</text>
<text x="39.9" y="100.2">(0.610)</text>
<text x="40.3" y="98.5">0.024</text>
<text x="70.9" y="100.3">(0.686)</text>
<text x="71.2" y="98.5">0.027</text>
<text x="103.5" y="100.3">0.052</text>
<text x="141.2" y="98.8">0.034</text>
<text x="141.2" y="100.6">(0.864)</text>
<text x="181.6" y="100.2">0.052</text>
<text x="31.6" y="107">0.025(0.635)</text>
<text x="35" y="104.3">(0.559)</text>
<text x="35.3" y="102.6">0.022</text>
<text x="63.3" y="107.3">0.031 (0.787)</text>
<text x="67.5" y="104.6">(0.508)</text>
<text x="67.8" y="102.8">0.020</text>
<text x="99.9" y="106.7">0.021</text>
<text x="103.1" y="102.1">(1.321)</text>
<text x="136.6" y="106.2">(0.762)</text>
<text x="136.9" y="104.1">0.030</text>
<text x="169.8" y="107">0.043</text>
<text x="181.6" y="102">(1.321)</text>
<text x="95.2" y="111.4">0.031 (0.787)</text>
<text x="99.2" y="108.9">(0.533)</text>
<text x="131.9" y="108.9">0.031 (0.787)</text>
<text x="169.4" y="109.1">(1.092)</text>
<text x="170.5" y="111.7">0.031 (0.787)</text>
<text x="33.4" y="128.9">(3.302)</text>
<text x="33.7" y="126.8">0.130</text>
<text x="75.3" y="129.5">(3.327)</text>
<text x="75.6" y="127">0.131</text>
<text x="116.4" y="129.5">(3.962)</text>
<text x="116.8" y="127.4">0.156</text>
<text x="162.2" y="129.2">(4.826)</text>
<text x="162.6" y="126.8">0.190</text>
<text x="47.7" y="134.1">0.052</text>
<text x="47.7" y="135.9">(1.321)</text>
<text x="133.7" y="135.6">0.067</text>
<text x="133.7" y="137.4">(1.702)</text>
<text x="181.6" y="136.6">(1.372)</text>
<text x="182" y="134.9">0.054</text>
<text x="33" y="143">(1.676)</text>
<text x="33.7" y="140.9">0.066</text>
<text x="90" y="139.8">(2.565)</text>
<text x="90.4" y="138.1">0.101</text>
<text x="117.1" y="143.7">0.084</text>
<text x="162.2" y="143.6">(2.946)</text>
<text x="162.6" y="141.5">0.116</text>
<text x="32.5" y="145.7">0.032 (0.813)</text>
<text x="75.6" y="149.3">0.065</text>
<text x="114.4" y="148.7">0.036 (0.914)</text>
<text x="116.8" y="145.8">(2.134)</text>
<text x="157.1" y="146.5">0.037 (0.940)</text>
<text x="74.5" y="154">0.033 (0.838)</text>
<text x="75.3" y="151.5">(1.651)</text>
<text x="44.1" y="166">0.252</text>
<text x="99.2" y="167.8">(6.985)</text>
<text x="99.6" y="165.7">0.275</text>
<text x="156.8" y="167.4">(7.620)</text>
<text x="157.1" y="165.3">0.300</text>
<text x="43.8" y="168.1">(6.401)</text>
<text x="68.4" y="177.3">0.100</text>
<text x="68.4" y="179.5">(2.540)</text>
<text x="125.8" y="175">0.076</text>
<text x="125.8" y="177.1">(1.930)</text>
<text x="186.8" y="178">0.125</text>
<text x="80.6" y="186">0.050</text>
<text x="99.6" y="184.5">0.175</text>
<text x="186.5" y="180.1">(3.175)</text>
<text x="27" y="190">0.049</text>
<text x="43.8" y="190.6">(3.912)</text>
<text x="44.1" y="188.5">0.154</text>
<text x="80.3" y="188.1">(1.270)</text>
<text x="99.2" y="186.6">(4.445)</text>
<text x="26.7" y="192.1">(1.245)</text>
<text x="136.7" y="196">(1.245)</text>
<text x="137" y="193.8">0.049</text>
<text x="157.8" y="194.5">(5.131)</text>
<text x="158.2" y="192.3">0.202</text>
</g>
</svg>
